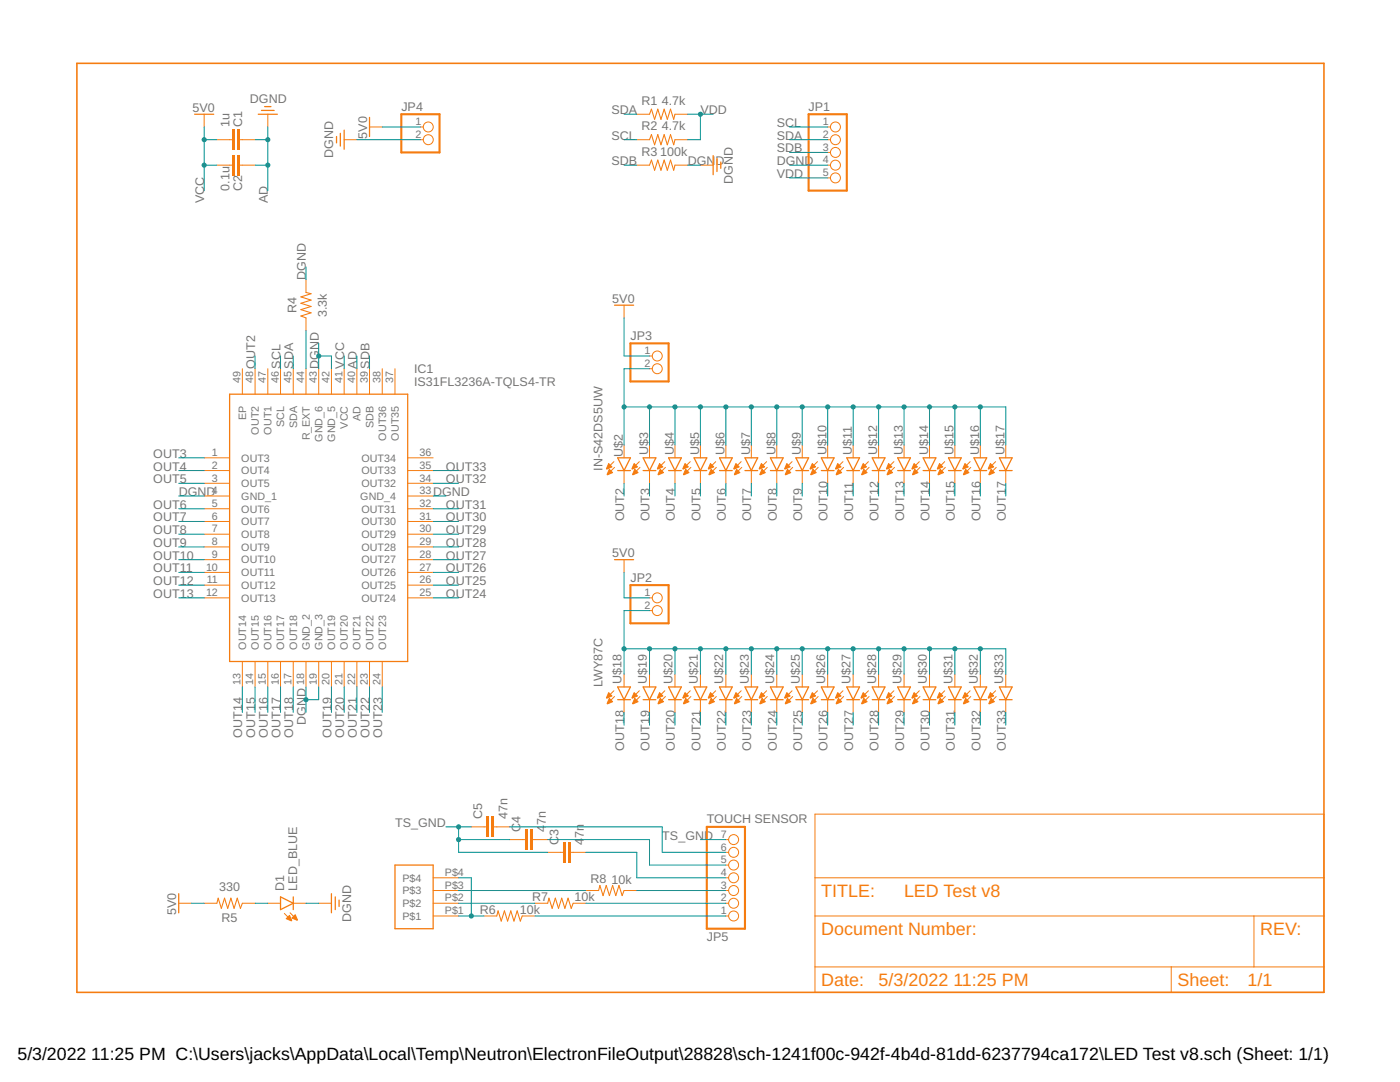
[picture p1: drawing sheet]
<svg xmlns="http://www.w3.org/2000/svg" width="279mm" height="216mm" viewBox="0 0 279 216" stroke-linecap="round" stroke-linejoin="round" font-family="sans-serif">
<path d="M38.8 22.8h3.9M51.5 22.8h3.9M52.2 22h2.5M52.8 21.3h1.3M45.8 78.7h35.6v53.3h-35.6zM78.8 172.6h7.6v12.7h-7.6z" fill="none" stroke="#f57c10" stroke-width=".25"/>
<g fill="none" stroke="#f57c10" stroke-width=".2">
<path d="M40.7 22.8v2.5M53.4 22.8v2.5M48.4 73.6v5.1M50.9 73.6v5.1M53.4 73.6v5.1M56 73.6v5.1M58.5 73.6v5.1M61.1 73.6v5.1M63.6 73.6v5.1M66.1 73.6v5.1M68.7 73.6v5.1M71.2 73.6v5.1"/>
<path d="M73.7 73.6v5.1M76.3 73.6v5.1M78.8 73.6v5.1M40.7 91.4h5.1M40.7 93.9h5.1M40.7 96.4h5.1M40.7 99h5.1M81.4 91.4h5M81.4 93.9h5M81.4 96.4h5M81.4 99h5M40.7 101.5h5.1"/>
<path d="M40.7 104.1h5.1M40.7 106.6h5.1M40.7 109.1h5.1M40.7 111.7h5.1M40.7 114.2h5.1M40.7 116.8h5.1M40.7 119.3h5.1M81.4 101.5h5M81.4 104.1h5M81.4 106.6h5M81.4 109.1h5M81.4 111.7h5"/>
<path d="M81.4 114.2h5M81.4 116.8h5M81.4 119.3h5M48.4 132v5.1M50.9 132v5.1M53.4 132v5.1M56 132v5.1M58.5 132v5.1M61.1 132v5.1M63.6 132v5.1M66.1 132v5.1M68.7 132v5.1"/>
<path d="M71.2 132v5.1M73.7 132v5.1M76.3 132v5.1M86.4 175.2h5.1M86.4 177.7h5.1M162.6 162.5h101.6v35.5h-101.6zM162.6 175.2h101.6M86.4 182.8h5.1M86.4 180.2h5.1M162.6 182.8h101.6M162.6 192.9h101.6M233.7 192.9v5.1"/>
<path d="M250.3 182.8v10.1"/>
</g>
<path d="M15.3 12.6h248.9v185.4h-248.9z" fill="none" stroke="#f57c10" stroke-width=".32"/>
<g fill="#f57c10">
<path d="M47.3 25.8h.6v4.1h-.6z" fill-rule="evenodd"/>
<path d="M46.3 25.8h.5v4.1h-.5z" fill-rule="evenodd"/>
</g>
<g fill="#f57c10">
<path d="M47.3 25.8h.6v4.1h-.6zM47.3 25.8v4.1h.6v-4.1z"/>
<path d="M46.3 25.8h.5v4.1h-.5zM46.3 25.8v4.1h.5v-4.1z"/>
</g>
<path d="M43.3 27.9h3M47.9 27.9h3" fill="none" stroke="#f57c10" stroke-width=".2"/>
<g fill="#f57c10">
<path d="M47.3 30.9h.6v4.1h-.6z" fill-rule="evenodd"/>
<path d="M46.3 30.9h.5v4.1h-.5z" fill-rule="evenodd"/>
</g>
<g fill="#f57c10">
<path d="M47.3 30.9h.6v4.1h-.6zM47.3 30.9v4.1h.6v-4.1z"/>
<path d="M46.3 30.9h.5v4.1h-.5zM46.3 30.9v4.1h.5v-4.1z"/>
</g>
<g fill="none" stroke="#f57c10" stroke-width=".2">
<path d="M43.3 33h3M47.9 33h3M68.7 27.9h2.5M73.7 25.3h2.6M83.9 25.3h.6M83.9 27.9h.6M127.1 33h2.5M127.1 27.9h2.5M127.1 22.8h2.5M134.7 33h2.5M134.7 27.9h2.5M134.7 22.8h2.5"/>
<path d="M139.8 33h2.5M165.2 33h.5M165.2 25.3h.5M165.2 27.9h.5M165.2 30.4h.5M165.2 35.5h.5M61.1 55.8v2.6M61.1 63.4v2.6M124.5 60.9v2.5M129.6 71h.6M129.6 73.6h.6M122.5 92.1l-1.4 1.4"/>
<path d="M122.6 93.3l-1.4 1.4M124.5 88.8v2.6M124.5 93.9v2.5M127.6 92.1l-1.4 1.4M127.7 93.3l-1.4 1.4M129.6 88.8v2.6M129.6 93.9v2.5M132.7 92.1l-1.4 1.4M132.8 93.3l-1.4 1.4M134.7 88.8v2.6M134.7 93.9v2.5M137.8 92.1l-1.4 1.4"/>
<path d="M137.9 93.3l-1.4 1.4M139.8 88.8v2.6M139.8 93.9v2.5M142.8 92.1l-1.4 1.4M143 93.3l-1.4 1.4M144.9 88.8v2.6M144.9 93.9v2.5M147.9 92.1l-1.4 1.4M148 93.3l-1.4 1.4M149.9 88.8v2.6M149.9 93.9v2.5M153 92.1l-1.4 1.4"/>
<path d="M153.1 93.3l-1.4 1.4M155 88.8v2.6M155 93.9v2.5M158.1 92.1l-1.4 1.4M158.2 93.3l-1.4 1.4M160.1 88.8v2.6M160.1 93.9v2.5M163.2 92.1l-1.4 1.4M163.3 93.3l-1.4 1.4M165.2 88.8v2.6M165.2 93.9v2.5M168.2 92.1l-1.4 1.4"/>
<path d="M168.4 93.3l-1.4 1.4M170.3 88.8v2.6M170.3 93.9v2.5M173.3 92.1l-1.4 1.4M173.4 93.3l-1.4 1.4M175.3 88.8v2.6M175.3 93.9v2.5M178.4 92.1l-1.4 1.4M178.5 93.3l-1.4 1.4M180.4 88.8v2.6M180.4 93.9v2.5M183.5 92.1l-1.4 1.4"/>
<path d="M183.6 93.3l-1.4 1.4M185.5 88.8v2.6M185.5 93.9v2.5M188.5 92.1l-1.3 1.4M188.7 93.3l-1.4 1.4M190.6 88.8v2.6M190.6 93.9v2.5M193.6 92.1l-1.4 1.4M193.7 93.3l-1.4 1.4M195.6 88.8v2.6M195.6 93.9v2.5M198.7 92.1l-1.4 1.4"/>
<path d="M198.8 93.3l-1.4 1.4M200.7 88.8v2.6M200.7 93.9v2.5M124.5 111.7v2.5M129.6 119.3h.6M122.5 137.8l-1.4 1.4M122.6 139l-1.4 1.4M124.5 134.5v2.6M124.5 139.6v2.6M127.6 137.8l-1.4 1.4M127.7 139l-1.4 1.4M129.6 134.5v2.6"/>
<path d="M129.6 139.6v2.6M129.6 121.8h.6M132.7 137.8l-1.4 1.4M132.8 139l-1.4 1.4M134.7 134.5v2.6M134.7 139.6v2.6M137.8 137.8l-1.4 1.4M137.9 139l-1.4 1.4M139.8 134.5v2.6M139.8 139.6v2.6M142.8 137.8l-1.4 1.4M143 139l-1.4 1.4"/>
<path d="M144.9 134.5v2.6M144.9 139.6v2.6M147.9 137.8l-1.4 1.4M148 139l-1.4 1.4M149.9 134.5v2.6M149.9 139.6v2.6M153 137.8l-1.4 1.4M153.1 139l-1.4 1.4M155 134.5v2.6M155 139.6v2.6M158.1 137.8l-1.4 1.4M158.2 139l-1.4 1.4"/>
<path d="M160.1 134.5v2.6M160.1 139.6v2.6M163.2 137.8l-1.4 1.4M163.3 139l-1.4 1.4M165.2 134.5v2.6M165.2 139.6v2.6M168.2 137.8l-1.4 1.4M168.4 139l-1.4 1.4M170.3 134.5v2.6M170.3 139.6v2.6M173.3 137.8l-1.4 1.4M173.4 139l-1.4 1.4"/>
<path d="M175.3 134.5v2.6M175.3 139.6v2.6M178.4 137.8l-1.4 1.4M178.5 139l-1.4 1.4M180.4 134.5v2.6M180.4 139.6v2.6M183.5 137.8l-1.4 1.4M183.6 139l-1.4 1.4M185.5 134.5v2.6M185.5 139.6v2.6M188.5 137.8l-1.3 1.4M188.7 139l-1.4 1.4"/>
<path d="M190.6 134.5v2.6M190.6 139.6v2.6M193.6 137.8l-1.4 1.4M193.7 139l-1.4 1.4M195.6 134.5v2.6M195.6 139.6v2.6M198.7 137.8l-1.4 1.4M198.8 139l-1.4 1.4M200.7 134.5v2.6M200.7 139.6v2.6M111.8 170.1h.6M113.9 170.1h.5"/>
<path d="M116.9 177.7h2.6M124.5 177.7h2.6M35.7 180.2h2.5M40.7 180.2h2.6M48.4 180.2h2.5M53.4 180.2h2.6M56.7 182.3l1.4 1.4M57.9 182.1l1.4 1.4M58.5 180.2h2.6M63.6 180.2h2.5M96.6 182.8h2.5M104.2 182.8h2.6"/>
<path d="M106.8 180.2h2.5M114.4 180.2h2.5"/>
<circle cx="85.5" cy="27.9" r=".99"/>
<circle cx="85.5" cy="25.3" r=".99"/>
<circle cx="166.7" cy="25.3" r=".99"/>
<circle cx="166.7" cy="27.9" r=".99"/>
<circle cx="166.7" cy="33" r=".99"/>
<circle cx="166.7" cy="35.5" r=".99"/>
<circle cx="166.7" cy="30.4" r=".99"/>
<circle cx="131.2" cy="73.6" r=".99"/>
<circle cx="131.2" cy="71" r=".99"/>
<circle cx="131.2" cy="119.3" r=".99"/>
<circle cx="131.2" cy="121.8" r=".99"/>
</g>
<path d="M129.6 22.8l.4-1 .6 2 .7-2 .6 2 .6-2 .7 2 .6-2 .7 2 .2-1M129.6 27.9l.4-1 .6 2 .7-2 .6 2 .6-2 .7 2 .6-2 .7 2 .2-1M129.6 33l.4-1.1 .6 2.1 .7-2.1 .6 2.1 .6-2.1 .7 2.1 .6-2.1 .7 2.1 .2-1M61.1 58.4l1 .2-2.1 .6 2.1 .7-2.1 .6 2.1 .7-2.1 .6 2.1 .6-2.1 .7 1.1 .3M119.5 177.7l.2-1 .7 2 .6-2 .6 2 .7-2 .6 2 .6-2 .7 2 .3-1M43.3 180.2l.2-1 .7 2.1 .6-2.1 .6 2.1 .7-2.1 .6 2.1 .6-2.1 .7 2.1 .4-1.1M99.1 182.8l.3-1 .6 2 .7-2 .6 2 .6-2 .7 2 .6-2 .6 2 .4-1M109.3 180.2l.3-1 .6 2.1 .6-2.1 .7 2.1 .6-2.1 .6 2.1 .7-2.1 .6 2.1 .4-1.1" fill="none" stroke="#f57c10" stroke-width=".21"/>
<path d="M80.1 22.8h7.6v7.6h-7.6zM161.4 22.8h7.6v15.2h-7.6zM125.8 68.5h7.6v7.6h-7.6zM125.8 116.8h7.6v7.6h-7.6z" fill="none" stroke="#f57c10" stroke-width=".42"/>
<g fill="none" stroke="#f57c10" stroke-width=".25">
<path d="M67.2 27.2v1.3M67.9 26.6v2.5M68.7 26v3.8M73.7 23.4v3.8M142.3 31.1v3.8M143.1 31.7v2.5M143.8 32.3v1.3M122.6 60.9h3.8M123.3 91.4h2.5l-1.3 2.5zM123.3 93.9h2.5M128.4 93.9h2.5M128.4 91.4h2.5l-1.3 2.5z"/>
<path d="M133.4 93.9h2.6M133.4 91.4h2.6l-1.3 2.5zM138.5 93.9h2.6M138.5 91.4h2.6l-1.3 2.5zM143.6 93.9h2.5M143.6 91.4h2.5l-1.2 2.5zM148.7 93.9h2.5M148.7 91.4h2.5l-1.3 2.5zM153.8 93.9h2.5M153.8 91.4h2.5l-1.3 2.5zM158.8 93.9h2.6M158.8 91.4h2.6l-1.3 2.5z"/>
<path d="M163.9 93.9h2.6M163.9 91.4h2.6l-1.3 2.5zM169 93.9h2.5M169 91.4h2.5l-1.2 2.5zM174.1 93.9h2.5M174.1 91.4h2.5l-1.3 2.5zM179.2 93.9h2.5M179.2 91.4h2.5l-1.3 2.5zM184.2 93.9h2.6M184.2 91.4h2.6l-1.3 2.5zM189.3 93.9h2.5M189.3 91.4h2.5l-1.2 2.5z"/>
<path d="M194.4 93.9h2.5M194.4 91.4h2.5l-1.3 2.5zM199.5 93.9h2.5M199.5 91.4h2.5l-1.3 2.5zM122.6 111.7h3.8M123.3 137.1h2.5l-1.3 2.5zM123.3 139.6h2.5M128.4 139.6h2.5M128.4 137.1h2.5l-1.3 2.5zM133.4 139.6h2.6M133.4 137.1h2.6l-1.3 2.5zM138.5 139.6h2.6"/>
<path d="M138.5 137.1h2.6l-1.3 2.5zM143.6 139.6h2.5M143.6 137.1h2.5l-1.2 2.5zM148.7 139.6h2.5M148.7 137.1h2.5l-1.3 2.5zM153.8 139.6h2.5M153.8 137.1h2.5l-1.3 2.5zM158.8 139.6h2.6M158.8 137.1h2.6l-1.3 2.5zM163.9 139.6h2.6M163.9 137.1h2.6l-1.3 2.5zM169 139.6h2.5"/>
<path d="M169 137.1h2.5l-1.2 2.5zM174.1 139.6h2.5M174.1 137.1h2.5l-1.3 2.5zM179.2 139.6h2.5M179.2 137.1h2.5l-1.3 2.5zM184.2 139.6h2.6M184.2 137.1h2.6l-1.3 2.5zM189.3 139.6h2.5M189.3 137.1h2.5l-1.2 2.5zM194.4 139.6h2.5M194.4 137.1h2.5l-1.3 2.5zM199.5 139.6h2.5"/>
<path d="M199.5 137.1h2.5l-1.3 2.5zM35.7 178.3v3.8M56 179l2.5 1.2-2.5 1.3zM58.5 179v2.5M66.1 178.3v3.8M66.9 179v2.5M67.7 179.6v1.3"/>
</g>
<g fill="#f57c10" stroke="#f57c10" stroke-width=".2">
<path d="M121.5 92.5l.6 .7-1 .4z" fill-rule="evenodd"/>
<path d="M121.6 93.6l.7 .7-1.1 .5z" fill-rule="evenodd"/>
<path d="M126.6 92.5l.6 .7-1 .4z" fill-rule="evenodd"/>
<path d="M126.7 93.6l.6 .7-1 .5z" fill-rule="evenodd"/>
<path d="M131.6 92.5l.7 .7-1 .4z" fill-rule="evenodd"/>
<path d="M131.8 93.6l.6 .7-1 .5z" fill-rule="evenodd"/>
<path d="M136.7 92.5l.7 .7-1.1 .4z" fill-rule="evenodd"/>
<path d="M136.8 93.6l.7 .7-1 .5z" fill-rule="evenodd"/>
<path d="M141.8 92.5l.7 .7-1.1 .4z" fill-rule="evenodd"/>
<path d="M141.9 93.6l.7 .7-1.1 .5z" fill-rule="evenodd"/>
<path d="M146.9 92.5l.6 .7-1 .4z" fill-rule="evenodd"/>
<path d="M147 93.6l.7 .7-1.1 .5z" fill-rule="evenodd"/>
<path d="M151.9 92.5l.7 .7-1 .4z" fill-rule="evenodd"/>
<path d="M152.1 93.6l.6 .7-1 .5z" fill-rule="evenodd"/>
<path d="M157 92.5l.7 .7-1 .4z" fill-rule="evenodd"/>
<path d="M157.2 93.6l.6 .7-1 .5z" fill-rule="evenodd"/>
<path d="M162.1 92.5l.7 .7-1.1 .4z" fill-rule="evenodd"/>
<path d="M162.2 93.6l.7 .7-1 .5z" fill-rule="evenodd"/>
<path d="M167.2 92.5l.7 .7-1.1 .4z" fill-rule="evenodd"/>
<path d="M167.3 93.6l.7 .7-1.1 .5z" fill-rule="evenodd"/>
<path d="M172.3 92.5l.6 .7-1 .4z" fill-rule="evenodd"/>
<path d="M172.4 93.6l.7 .7-1.1 .5z" fill-rule="evenodd"/>
<path d="M177.3 92.5l.7 .7-1 .4z" fill-rule="evenodd"/>
<path d="M177.5 93.6l.6 .7-1 .5z" fill-rule="evenodd"/>
<path d="M182.4 92.5l.7 .7-1.1 .4z" fill-rule="evenodd"/>
<path d="M182.5 93.6l.7 .7-1 .5z" fill-rule="evenodd"/>
<path d="M187.5 92.5l.7 .7-1.1 .4z" fill-rule="evenodd"/>
<path d="M187.6 93.6l.7 .7-1 .5z" fill-rule="evenodd"/>
<path d="M192.6 92.5l.6 .7-1 .4z" fill-rule="evenodd"/>
<path d="M192.7 93.6l.7 .7-1.1 .5z" fill-rule="evenodd"/>
<path d="M197.7 92.5l.6 .7-1 .4z" fill-rule="evenodd"/>
<path d="M197.8 93.6l.7 .7-1.1 .5z" fill-rule="evenodd"/>
<path d="M121.5 138.2l.6 .7-1 .4z" fill-rule="evenodd"/>
<path d="M121.6 139.3l.7 .7-1.1 .5z" fill-rule="evenodd"/>
<path d="M126.6 138.2l.6 .7-1 .4z" fill-rule="evenodd"/>
<path d="M126.7 139.3l.6 .7-1 .5z" fill-rule="evenodd"/>
<path d="M131.6 138.2l.7 .7-1 .4z" fill-rule="evenodd"/>
<path d="M131.8 139.3l.6 .7-1 .5z" fill-rule="evenodd"/>
<path d="M136.7 138.2l.7 .7-1.1 .4z" fill-rule="evenodd"/>
<path d="M136.8 139.3l.7 .7-1 .5z" fill-rule="evenodd"/>
<path d="M141.8 138.2l.7 .7-1.1 .4z" fill-rule="evenodd"/>
<path d="M141.9 139.3l.7 .7-1.1 .5z" fill-rule="evenodd"/>
<path d="M146.9 138.2l.6 .7-1 .4z" fill-rule="evenodd"/>
<path d="M147 139.3l.7 .7-1.1 .5z" fill-rule="evenodd"/>
<path d="M151.9 138.2l.7 .7-1 .4z" fill-rule="evenodd"/>
<path d="M152.1 139.3l.6 .7-1 .5z" fill-rule="evenodd"/>
<path d="M157 138.2l.7 .7-1 .4z" fill-rule="evenodd"/>
<path d="M157.2 139.3l.6 .7-1 .5z" fill-rule="evenodd"/>
<path d="M162.1 138.2l.7 .7-1.1 .4z" fill-rule="evenodd"/>
<path d="M162.2 139.3l.7 .7-1 .5z" fill-rule="evenodd"/>
<path d="M167.2 138.2l.7 .7-1.1 .4z" fill-rule="evenodd"/>
<path d="M167.3 139.3l.7 .7-1.1 .5z" fill-rule="evenodd"/>
<path d="M172.3 138.2l.6 .7-1 .4z" fill-rule="evenodd"/>
<path d="M172.4 139.3l.7 .7-1.1 .5z" fill-rule="evenodd"/>
<path d="M177.3 138.2l.7 .7-1 .4z" fill-rule="evenodd"/>
<path d="M177.5 139.3l.6 .7-1 .5z" fill-rule="evenodd"/>
<path d="M182.4 138.2l.7 .7-1.1 .4z" fill-rule="evenodd"/>
<path d="M182.5 139.3l.7 .7-1 .5z" fill-rule="evenodd"/>
<path d="M187.5 138.2l.7 .7-1.1 .4z" fill-rule="evenodd"/>
<path d="M187.6 139.3l.7 .7-1 .5z" fill-rule="evenodd"/>
<path d="M192.6 138.2l.6 .7-1 .4z" fill-rule="evenodd"/>
<path d="M192.7 139.3l.7 .7-1.1 .5z" fill-rule="evenodd"/>
<path d="M197.7 138.2l.6 .7-1 .4z" fill-rule="evenodd"/>
<path d="M197.8 139.3l.7 .7-1.1 .5z" fill-rule="evenodd"/>
<path d="M57.1 183.3l.7-.7 .4 1.1z" fill-rule="evenodd"/>
<path d="M58.3 183.2l.6-.7 .5 1.1z" fill-rule="evenodd"/>
</g>
<g fill="#f57c10">
<path d="M113.4 168h.5v4.1h-.5z" fill-rule="evenodd"/>
<path d="M112.4 168h.5v4.1h-.5z" fill-rule="evenodd"/>
</g>
<g fill="#f57c10">
<path d="M113.4 168h.5v4.1h-.5zM113.4 168v4.1h.5v-4.1z"/>
<path d="M112.4 168h.5v4.1h-.5zM112.4 168v4.1h.5v-4.1z"/>
</g>
<path d="M104.2 167.5h.5M106.3 167.5h.5M109.3 170.1h2.5M114.4 170.1h2.5" fill="none" stroke="#f57c10" stroke-width=".2"/>
<g fill="#f57c10">
<path d="M105.7 165.5h.6v4.1h-.6z" fill-rule="evenodd"/>
<path d="M104.7 165.5h.5v4.1h-.5z" fill-rule="evenodd"/>
</g>
<g fill="#f57c10">
<path d="M105.7 165.5h.6v4.1h-.6zM105.7 165.5v4.1h.6v-4.1z"/>
<path d="M104.7 165.5h.5v4.1h-.5zM104.7 165.5v4.1h.5v-4.1z"/>
</g>
<path d="M96.6 165h.5M98.6 165h.5M101.7 167.5h2.5M106.8 167.5h2.5" fill="none" stroke="#f57c10" stroke-width=".2"/>
<g fill="#f57c10">
<path d="M98.1 163h.5v4h-.5z" fill-rule="evenodd"/>
<path d="M97.1 163h.5v4h-.5z" fill-rule="evenodd"/>
</g>
<g fill="#f57c10">
<path d="M98.1 163h.5v4h-.5zM98.1 163v4h.5v-4z"/>
<path d="M97.1 163h.5v4h-.5zM97.1 163v4h.5v-4z"/>
</g>
<g fill="none" stroke="#f57c10" stroke-width=".2">
<path d="M94.1 165h2.5M99.1 165h2.6M144.9 177.7h.5M144.9 175.2h.5M144.9 172.6h.5M144.9 170.1h.5M144.9 167.5h.5M144.9 182.8h.5M144.9 180.2h.5"/>
<circle cx="146.4" cy="172.6" r=".99"/>
<circle cx="146.4" cy="170.1" r=".99"/>
<circle cx="146.4" cy="167.5" r=".99"/>
<circle cx="146.4" cy="177.7" r=".99"/>
<circle cx="146.4" cy="175.2" r=".99"/>
<circle cx="146.4" cy="180.2" r=".99"/>
<circle cx="146.4" cy="182.8" r=".99"/>
</g>
<path d="M141.1 165h7.6v20.3h-7.6z" fill="none" stroke="#f57c10" stroke-width=".42"/>
<path d="M40.7 25.3v12.7M40.7 27.9h2.6" fill="none" stroke="#009292" stroke-width=".2"/>
<circle cx="40.7" cy="27.9" r=".51" fill="#009292"/>
<path d="M40.2 27.9a.55 .55 0 0 1 1.1 0 .55 .55 0 0 1-1.1 0zM40.2 27.9a.55 .55 0 0 0 1.1 0 .55 .55 0 0 0-1.1 0z" fill="#009292"/>
<path d="M40.7 33h2.6" fill="none" stroke="#009292" stroke-width=".2"/>
<circle cx="40.7" cy="33" r=".51" fill="#009292"/>
<path d="M40.2 33a.55 .55 0 0 1 1.1 0 .55 .55 0 0 1-1.1 0zM40.2 33a.55 .55 0 0 0 1.1 0 .55 .55 0 0 0-1.1 0z" fill="#009292"/>
<path d="M50.9 27.9h2.5M53.4 25.3v12.7M68.7 71v2.6" fill="none" stroke="#009292" stroke-width=".2"/>
<circle cx="53.4" cy="27.9" r=".51" fill="#009292"/>
<path d="M52.9 27.9a.55 .55 0 0 1 1.1 0 .55 .55 0 0 1-1.1 0zM52.9 27.9a.55 .55 0 0 0 1.1 0 .55 .55 0 0 0-1.1 0z" fill="#009292"/>
<path d="M50.9 33h2.5" fill="none" stroke="#009292" stroke-width=".2"/>
<circle cx="53.4" cy="33" r=".51" fill="#009292"/>
<path d="M52.9 33a.55 .55 0 0 1 1.1 0 .55 .55 0 0 1-1.1 0zM52.9 33a.55 .55 0 0 0 1.1 0 .55 .55 0 0 0-1.1 0z" fill="#009292"/>
<g fill="none" stroke="#009292" stroke-width=".2">
<path d="M124.5 27.9h2.6M124.5 22.8h2.6M124.5 33h2.6M137.2 22.8h5.1M139.8 22.8v5.1h-2.6M157.6 27.9h7.6M157.6 25.3h7.6M157.6 30.4h7.6M157.6 35.5h7.6M56 71v2.6M58.5 71v2.6M71.2 71v2.6"/>
<path d="M73.7 71v2.6"/>
</g>
<circle cx="139.8" cy="22.8" r=".51" fill="#009292"/>
<path d="M139.3 22.8a.51 .51 0 0 1 1 0 .51 .51 0 0 1-1 0zM139.3 22.8a.51 .51 0 0 0 1 0 .51 .51 0 0 0-1 0z" fill="#009292"/>
<g fill="none" stroke="#009292" stroke-width=".2">
<path d="M71.2 27.9h12.7M76.3 25.3h7.6M157.6 33h7.6M61.1 53.3v2.5M50.9 71v2.6M61.1 66v7.6M63.6 71h2.5v2.6M63.6 68.5v5.1M124.5 63.4v7.6h5.1M35.7 91.4h5M35.7 93.9h5M35.7 96.4h5"/>
<path d="M86.4 93.9h5.1M86.4 96.4h5.1M124.5 96.4v2.6M129.6 96.4v2.6M134.7 96.4v2.6M139.8 96.4v2.6M144.9 96.4v2.6M149.9 96.4v2.6M155 96.4v2.6M160.1 96.4v2.6M165.2 96.4v2.6M170.3 96.4v2.6"/>
<path d="M175.3 96.4v2.6M180.4 96.4v2.6M185.5 96.4v2.6M190.6 96.4v2.6M195.6 96.4v2.6M200.7 96.4v2.6M35.7 119.3h5M35.7 101.5h5M35.7 104.1h5M35.7 106.6h5M35.7 109.1h5M35.7 111.7h5"/>
<path d="M35.7 114.2h5M35.7 116.8h5M86.4 119.3h5.1M86.4 101.5h5.1M86.4 104.1h5.1M86.4 106.6h5.1M86.4 109.1h5.1M86.4 111.7h5.1M86.4 114.2h5.1M86.4 116.8h5.1M124.5 114.2v5.1h5.1M48.4 137.1v5.1"/>
<path d="M50.9 137.1v5.1M53.4 137.1v5.1M56 137.1v5.1M58.5 137.1v5.1M66.1 137.1v5.1M68.7 137.1v5.1M71.2 137.1v5.1M73.7 137.1v5.1M76.3 137.1v5.1M124.5 142.2v2.5M129.6 142.2v2.5M134.7 142.2v2.5"/>
<path d="M139.8 142.2v2.5M144.9 142.2v2.5M149.9 142.2v2.5M155 142.2v2.5M160.1 142.2v2.5M165.2 142.2v2.5M170.3 142.2v2.5M175.3 142.2v2.5M180.4 142.2v2.5M185.5 142.2v2.5M190.6 142.2v2.5M195.6 142.2v2.5"/>
<path d="M200.7 142.2v2.5M38.2 180.2h2.5M50.9 180.2h2.5M61.1 180.2h2.5"/>
</g>
<circle cx="63.6" cy="71" r=".51" fill="#009292"/>
<path d="M63.1 71a.51 .51 0 0 1 1 0 .51 .51 0 0 1-1 0zM63.1 71a.51 .51 0 0 0 1 0 .51 .51 0 0 0-1 0z" fill="#009292"/>
<path d="M86.4 99h2.6M61.1 137.1v5.1M63.6 137.1v2.5h-2.5" fill="none" stroke="#009292" stroke-width=".2"/>
<circle cx="61.1" cy="139.6" r=".51" fill="#009292"/>
<path d="M60.6 139.6a.51 .51 0 0 1 1 0 .51 .51 0 0 1-1 0zM60.6 139.6a.51 .51 0 0 0 1 0 .51 .51 0 0 0-1 0z" fill="#009292"/>
<g fill="none" stroke="#009292" stroke-width=".2">
<path d="M137.2 33h2.6M35.7 99h5M124.5 134.5v-5h76.2v5M129.6 129.5v5M134.7 129.5v5M139.8 129.5v5M144.9 129.5v5M149.9 129.5v5M155 129.5v5M160.1 129.5v5M165.2 129.5v5M170.3 129.5v5"/>
<path d="M175.3 129.5v5M180.4 129.5v5M185.5 129.5v5M190.6 129.5v5M195.6 129.5v5"/>
</g>
<g fill="#009292">
<circle cx="129.6" cy="129.5" r=".51"/>
<circle cx="134.7" cy="129.5" r=".51"/>
<circle cx="139.8" cy="129.5" r=".51"/>
<circle cx="144.9" cy="129.5" r=".51"/>
<circle cx="149.9" cy="129.5" r=".51"/>
<circle cx="155" cy="129.5" r=".51"/>
<circle cx="160.1" cy="129.5" r=".51"/>
<circle cx="165.2" cy="129.5" r=".51"/>
<circle cx="170.3" cy="129.5" r=".51"/>
<circle cx="175.3" cy="129.5" r=".51"/>
<circle cx="180.4" cy="129.5" r=".51"/>
<circle cx="185.5" cy="129.5" r=".51"/>
<circle cx="190.6" cy="129.5" r=".51"/>
<circle cx="195.6" cy="129.5" r=".51"/>
</g>
<g fill="#009292">
<path d="M129.1 129.5a.51 .51 0 0 1 1 0 .51 .51 0 0 1-1 0zM129.1 129.5a.51 .51 0 0 0 1 0 .51 .51 0 0 0-1 0z"/>
<path d="M134.2 129.5a.51 .51 0 0 1 1 0 .51 .51 0 0 1-1 0zM134.2 129.5a.51 .51 0 0 0 1 0 .51 .51 0 0 0-1 0z"/>
<path d="M139.3 129.5a.51 .51 0 0 1 1 0 .51 .51 0 0 1-1 0zM139.3 129.5a.51 .51 0 0 0 1 0 .51 .51 0 0 0-1 0z"/>
<path d="M144.4 129.5a.51 .51 0 0 1 1 0 .51 .51 0 0 1-1 0zM144.4 129.5a.51 .51 0 0 0 1 0 .51 .51 0 0 0-1 0z"/>
<path d="M149.4 129.5a.55 .55 0 0 1 1.1 0 .55 .55 0 0 1-1.1 0zM149.4 129.5a.55 .55 0 0 0 1.1 0 .55 .55 0 0 0-1.1 0z"/>
<path d="M154.5 129.5a.51 .51 0 0 1 1 0 .51 .51 0 0 1-1 0zM154.5 129.5a.51 .51 0 0 0 1 0 .51 .51 0 0 0-1 0z"/>
<path d="M159.6 129.5a.51 .51 0 0 1 1 0 .51 .51 0 0 1-1 0zM159.6 129.5a.51 .51 0 0 0 1 0 .51 .51 0 0 0-1 0z"/>
<path d="M164.7 129.5a.51 .51 0 0 1 1 0 .51 .51 0 0 1-1 0zM164.7 129.5a.51 .51 0 0 0 1 0 .51 .51 0 0 0-1 0z"/>
<path d="M169.8 129.5a.51 .51 0 0 1 1 0 .51 .51 0 0 1-1 0zM169.8 129.5a.51 .51 0 0 0 1 0 .51 .51 0 0 0-1 0z"/>
<path d="M174.8 129.5a.55 .55 0 0 1 1.1 0 .55 .55 0 0 1-1.1 0zM174.8 129.5a.55 .55 0 0 0 1.1 0 .55 .55 0 0 0-1.1 0z"/>
<path d="M179.9 129.5a.51 .51 0 0 1 1 0 .51 .51 0 0 1-1 0zM179.9 129.5a.51 .51 0 0 0 1 0 .51 .51 0 0 0-1 0z"/>
<path d="M185 129.5a.51 .51 0 0 1 1 0 .51 .51 0 0 1-1 0zM185 129.5a.51 .51 0 0 0 1 0 .51 .51 0 0 0-1 0z"/>
<path d="M190.1 129.5a.51 .51 0 0 1 1 0 .51 .51 0 0 1-1 0zM190.1 129.5a.51 .51 0 0 0 1 0 .51 .51 0 0 0-1 0z"/>
<path d="M195.1 129.5a.55 .55 0 0 1 1.1 0 .55 .55 0 0 1-1.1 0zM195.1 129.5a.55 .55 0 0 0 1.1 0 .55 .55 0 0 0-1.1 0z"/>
</g>
<path d="M129.6 121.8h-5.1v7.7" fill="none" stroke="#009292" stroke-width=".2"/>
<circle cx="124.5" cy="129.5" r=".51" fill="#009292"/>
<path d="M124 129.5a.55 .55 0 0 1 1.1 0 .55 .55 0 0 1-1.1 0zM124 129.5a.55 .55 0 0 0 1.1 0 .55 .55 0 0 0-1.1 0z" fill="#009292"/>
<g fill="none" stroke="#009292" stroke-width=".2">
<path d="M129.6 73.6h-5.1v15.2M124.5 81.2h76.2v7.6M129.6 81.2v7.6M134.7 81.2v7.6M139.8 81.2v7.6M144.9 81.2v7.6M149.9 81.2v7.6M155 81.2v7.6M160.1 81.2v7.6M165.2 81.2v7.6M170.3 81.2v7.6M175.3 81.2v7.6"/>
<path d="M180.4 81.2v7.6M185.5 81.2v7.6M190.6 81.2v7.6M195.6 81.2v7.6"/>
</g>
<g fill="#009292">
<circle cx="124.5" cy="81.2" r=".51"/>
<circle cx="129.6" cy="81.2" r=".51"/>
<circle cx="134.7" cy="81.2" r=".51"/>
<circle cx="139.8" cy="81.2" r=".51"/>
<circle cx="144.9" cy="81.2" r=".51"/>
<circle cx="149.9" cy="81.2" r=".51"/>
<circle cx="155" cy="81.2" r=".51"/>
<circle cx="160.1" cy="81.2" r=".51"/>
<circle cx="165.2" cy="81.2" r=".51"/>
<circle cx="170.3" cy="81.2" r=".51"/>
<circle cx="175.3" cy="81.2" r=".51"/>
<circle cx="180.4" cy="81.2" r=".51"/>
<circle cx="185.5" cy="81.2" r=".51"/>
<circle cx="190.6" cy="81.2" r=".51"/>
<circle cx="195.6" cy="81.2" r=".51"/>
</g>
<g fill="#009292">
<path d="M124 81.2a.55 .55 0 0 1 1.1 0 .55 .55 0 0 1-1.1 0zM124 81.2a.55 .55 0 0 0 1.1 0 .55 .55 0 0 0-1.1 0z"/>
<path d="M129.1 81.2a.51 .51 0 0 1 1 0 .51 .51 0 0 1-1 0zM129.1 81.2a.51 .51 0 0 0 1 0 .51 .51 0 0 0-1 0z"/>
<path d="M134.2 81.2a.51 .51 0 0 1 1 0 .51 .51 0 0 1-1 0zM134.2 81.2a.51 .51 0 0 0 1 0 .51 .51 0 0 0-1 0z"/>
<path d="M139.3 81.2a.51 .51 0 0 1 1 0 .51 .51 0 0 1-1 0zM139.3 81.2a.51 .51 0 0 0 1 0 .51 .51 0 0 0-1 0z"/>
<path d="M144.4 81.2a.51 .51 0 0 1 1 0 .51 .51 0 0 1-1 0zM144.4 81.2a.51 .51 0 0 0 1 0 .51 .51 0 0 0-1 0z"/>
<path d="M149.4 81.2a.55 .55 0 0 1 1.1 0 .55 .55 0 0 1-1.1 0zM149.4 81.2a.55 .55 0 0 0 1.1 0 .55 .55 0 0 0-1.1 0z"/>
<path d="M154.5 81.2a.51 .51 0 0 1 1 0 .51 .51 0 0 1-1 0zM154.5 81.2a.51 .51 0 0 0 1 0 .51 .51 0 0 0-1 0z"/>
<path d="M159.6 81.2a.51 .51 0 0 1 1 0 .51 .51 0 0 1-1 0zM159.6 81.2a.51 .51 0 0 0 1 0 .51 .51 0 0 0-1 0z"/>
<path d="M164.7 81.2a.51 .51 0 0 1 1 0 .51 .51 0 0 1-1 0zM164.7 81.2a.51 .51 0 0 0 1 0 .51 .51 0 0 0-1 0z"/>
<path d="M169.8 81.2a.51 .51 0 0 1 1 0 .51 .51 0 0 1-1 0zM169.8 81.2a.51 .51 0 0 0 1 0 .51 .51 0 0 0-1 0z"/>
<path d="M174.8 81.2a.55 .55 0 0 1 1.1 0 .55 .55 0 0 1-1.1 0zM174.8 81.2a.55 .55 0 0 0 1.1 0 .55 .55 0 0 0-1.1 0z"/>
<path d="M179.9 81.2a.51 .51 0 0 1 1 0 .51 .51 0 0 1-1 0zM179.9 81.2a.51 .51 0 0 0 1 0 .51 .51 0 0 0-1 0z"/>
<path d="M185 81.2a.51 .51 0 0 1 1 0 .51 .51 0 0 1-1 0zM185 81.2a.51 .51 0 0 0 1 0 .51 .51 0 0 0-1 0z"/>
<path d="M190.1 81.2a.51 .51 0 0 1 1 0 .51 .51 0 0 1-1 0zM190.1 81.2a.51 .51 0 0 0 1 0 .51 .51 0 0 0-1 0z"/>
<path d="M195.1 81.2a.55 .55 0 0 1 1.1 0 .55 .55 0 0 1-1.1 0zM195.1 81.2a.55 .55 0 0 0 1.1 0 .55 .55 0 0 0-1.1 0z"/>
</g>
<path d="M91.5 175.2h2.6v7.6M91.5 182.8h5.1" fill="none" stroke="#009292" stroke-width=".2"/>
<circle cx="94.1" cy="182.8" r=".51" fill="#009292"/>
<path d="M93.6 182.8a.51 .51 0 0 1 1 0 .51 .51 0 0 1-1 0zM93.6 182.8a.51 .51 0 0 0 1 0 .51 .51 0 0 0-1 0z" fill="#009292"/>
<path d="M89 165h5.1M91.5 177.7h25.4M91.5 165v2.5h10.2M101.7 165h30.5v5.1h12.7M109.3 167.5h20.3v5.1h15.3M116.9 170.1h10.2v5.1h17.8M127.1 177.7h17.8M139.8 167.5h5.1M91.5 180.2h15.3M106.8 182.8h38.1M116.9 180.2h28" fill="none" stroke="#009292" stroke-width=".2"/>
<circle cx="91.5" cy="165" r=".51" fill="#009292"/>
<path d="M91 165a.51 .51 0 0 1 1 0 .51 .51 0 0 1-1 0zM91 165a.51 .51 0 0 0 1 0 .51 .51 0 0 0-1 0z" fill="#009292"/>
<path d="M91.5 167.5v2.6h17.8" fill="none" stroke="#009292" stroke-width=".2"/>
<circle cx="91.5" cy="167.5" r=".51" fill="#009292"/>
<path d="M91 167.5a.51 .51 0 0 1 1 0 .51 .51 0 0 1-1 0zM91 167.5a.51 .51 0 0 0 1 0 .51 .51 0 0 0-1 0z" fill="#009292"/>
<g font-size="3.6" fill="#f57c10">
<text x="163.9" y="179">TITLE:</text>
<text x="180.4" y="179">LED Test v8</text>
<text x="163.9" y="186.6">Document Number:</text>
<text x="251.5" y="186.6">REV:</text>
<text x="163.9" y="196.7">Date:</text>
<text x="175.3" y="196.7">5/3/2022</text>
<text x="190.3" y="196.7">11:25 PM</text>
<text x="235" y="196.7">Sheet:</text>
<text x="249" y="196.7">1/1</text>
</g>
<g font-size="3.5">
<text x="3.5" y="211.4">5/3/2022</text>
<text x="18.2" y="211.4">11:25 PM C:\Users\jacks\AppData\Local\Temp\Neutron\ElectronFileOutput\28828\sch-1241f00c-942f-4b4d-81dd-6237794ca172\LED Test v8.sch (Sheet: 1/1)</text>
</g>
<g font-size="2.5" fill="#757575">
<text x="38.4" y="22.3">5V0</text>
<text x="49.9" y="20.6">DGND</text>
<text x="80.1" y="22.2">JP4</text>
<text x="122" y="22.8">SDA</text>
<text x="128" y="20.9">R1</text>
<text x="132.1" y="20.9">4.7k</text>
<text x="139.8" y="22.8">VDD</text>
<text x="161.4" y="22.2">JP1</text>
<text x="45.8" y="25.3" transform="rotate(-90 45.8 25.3)">1u</text>
<text x="48.4" y="25.3" transform="rotate(-90 48.4 25.3)">C1</text>
<text x="73.2" y="27.7" transform="rotate(-90 73.2 27.7)">5V0</text>
<text x="122" y="27.9">SCL</text>
<text x="128" y="26">R2</text>
<text x="132.1" y="26">4.7k</text>
<text x="155" y="27.9">SDA</text>
<text x="155" y="25.3">SCL</text>
<text x="66.5" y="31.4" transform="rotate(-90 66.5 31.4)">DGND</text>
<text x="122" y="33">SDB</text>
<text x="128" y="31.1">R3</text>
<text x="131.7" y="31.1">100k</text>
<text x="137.2" y="33">DGN</text>
<text x="142.8" y="33">D</text>
<text x="155" y="30.4">SDB</text>
<text x="155" y="35.5">VDD</text>
<text x="155" y="33">DGND</text>
<text x="40.7" y="40.6" transform="rotate(-90 40.7 40.6)">VCC</text>
<text x="45.8" y="38" transform="rotate(-90 45.8 38)">0.1u</text>
<text x="48.4" y="38" transform="rotate(-90 48.4 38)">C2</text>
<text x="53.4" y="40.6" transform="rotate(-90 53.4 40.6)">AD</text>
<text x="146.3" y="36.7" transform="rotate(-90 146.3 36.7)">DGND</text>
<text x="61.1" y="55.8" transform="rotate(-90 61.1 55.8)">DGND</text>
<text x="59.2" y="62.5" transform="rotate(-90 59.2 62.5)">R4</text>
<text x="65.2" y="63.3" transform="rotate(-90 65.2 63.3)">3.3k</text>
<text x="122.2" y="60.4">5V0</text>
<text x="125.8" y="67.9">JP3</text>
<text x="50.9" y="73.6" transform="rotate(-90 50.9 73.6)">OUT2</text>
<text x="56" y="73.6" transform="rotate(-90 56 73.6)">SCL</text>
<text x="58.5" y="73.6" transform="rotate(-90 58.5 73.6)">SDA</text>
<text x="63.6" y="73.6" transform="rotate(-90 63.6 73.6)">DGND</text>
<text x="68.7" y="73.6" transform="rotate(-90 68.7 73.6)">VCC</text>
<text x="71.2" y="73.6" transform="rotate(-90 71.2 73.6)">AD</text>
<text x="73.8" y="73.6" transform="rotate(-90 73.8 73.6)">SDB</text>
<text x="82.6" y="77">IS31FL3236A-TQLS4-TR</text>
<text x="82.6" y="74.5">IC1</text>
<text x="30.6" y="91.4">OUT3</text>
<text x="30.6" y="93.9">OUT4</text>
<text x="89" y="93.9">OUT33</text>
<text x="120.2" y="93.9" transform="rotate(-90 120.2 93.9)">IN-S42DS5UW</text>
<text x="124.3" y="91.1" transform="rotate(-90 124.3 91.1)">U$2</text>
<text x="129.4" y="90.9" transform="rotate(-90 129.4 90.9)">U$3</text>
<text x="134.4" y="90.9" transform="rotate(-90 134.4 90.9)">U$4</text>
<text x="139.5" y="90.9" transform="rotate(-90 139.5 90.9)">U$5</text>
<text x="144.6" y="90.9" transform="rotate(-90 144.6 90.9)">U$6</text>
<text x="149.7" y="90.9" transform="rotate(-90 149.7 90.9)">U$7</text>
<text x="154.8" y="90.9" transform="rotate(-90 154.8 90.9)">U$8</text>
<text x="159.8" y="90.9" transform="rotate(-90 159.8 90.9)">U$9</text>
<text x="164.9" y="90.9" transform="rotate(-90 164.9 90.9)">U$10</text>
<text x="170" y="90.9" transform="rotate(-90 170 90.9)">U$11</text>
<text x="175.1" y="90.9" transform="rotate(-90 175.1 90.9)">U$12</text>
<text x="180.2" y="90.9" transform="rotate(-90 180.2 90.9)">U$13</text>
<text x="185.2" y="90.9" transform="rotate(-90 185.2 90.9)">U$14</text>
<text x="190.3" y="90.9" transform="rotate(-90 190.3 90.9)">U$15</text>
<text x="195.4" y="90.9" transform="rotate(-90 195.4 90.9)">U$16</text>
<text x="200.5" y="90.9" transform="rotate(-90 200.5 90.9)">U$17</text>
<text x="30.6" y="96.4">OUT5</text>
<text x="30.6" y="101.5">OUT6</text>
<text x="35.7" y="99">DGND</text>
<text x="86.5" y="99">DGND</text>
<text x="89" y="101.5">OUT31</text>
<text x="89" y="96.4">OUT32</text>
<text x="30.6" y="104.1">OUT7</text>
<text x="30.6" y="106.6">OUT8</text>
<text x="89" y="106.6">OUT29</text>
<text x="89" y="104.1">OUT30</text>
<text x="124.5" y="104.1" transform="rotate(-90 124.5 104.1)">OUT2</text>
<text x="129.6" y="104.1" transform="rotate(-90 129.6 104.1)">OUT3</text>
<text x="134.7" y="104.1" transform="rotate(-90 134.7 104.1)">OUT4</text>
<text x="139.8" y="104.1" transform="rotate(-90 139.8 104.1)">OUT5</text>
<text x="144.9" y="104.1" transform="rotate(-90 144.9 104.1)">OUT6</text>
<text x="149.9" y="104.1" transform="rotate(-90 149.9 104.1)">OUT7</text>
<text x="155" y="104.1" transform="rotate(-90 155 104.1)">OUT8</text>
<text x="160.1" y="104.1" transform="rotate(-90 160.1 104.1)">OUT9</text>
<text x="165.2" y="104.1" transform="rotate(-90 165.2 104.1)">OUT10</text>
<text x="170.3" y="104.1" transform="rotate(-90 170.3 104.1)">OUT11</text>
<text x="175.3" y="104.1" transform="rotate(-90 175.3 104.1)">OUT12</text>
<text x="180.4" y="104.1" transform="rotate(-90 180.4 104.1)">OUT13</text>
<text x="185.5" y="104.1" transform="rotate(-90 185.5 104.1)">OUT14</text>
<text x="190.6" y="104.1" transform="rotate(-90 190.6 104.1)">OUT15</text>
<text x="195.7" y="104.1" transform="rotate(-90 195.7 104.1)">OUT16</text>
<text x="200.7" y="104.1" transform="rotate(-90 200.7 104.1)">OUT17</text>
<text x="30.6" y="109.1">OUT9</text>
<text x="30.6" y="111.7">OUT10</text>
<text x="89" y="111.7">OUT27</text>
<text x="89" y="109.1">OUT28</text>
<text x="122.2" y="111.2">5V0</text>
<text x="30.6" y="114.2">OUT11</text>
<text x="30.6" y="116.8">OUT12</text>
<text x="30.6" y="119.3">OUT13</text>
<text x="89" y="119.3">OUT24</text>
<text x="89" y="114.2">OUT26</text>
<text x="89" y="116.8">OUT25</text>
<text x="125.8" y="116.1">JP2</text>
<text x="120.2" y="137.1" transform="rotate(-90 120.2 137.1)">LWY87C</text>
<text x="124" y="136.6" transform="rotate(-90 124 136.6)">U$18</text>
<text x="129.1" y="136.6" transform="rotate(-90 129.1 136.6)">U$19</text>
<text x="134.2" y="136.6" transform="rotate(-90 134.2 136.6)">U$20</text>
<text x="139.3" y="136.6" transform="rotate(-90 139.3 136.6)">U$21</text>
<text x="144.4" y="136.6" transform="rotate(-90 144.4 136.6)">U$22</text>
<text x="149.4" y="136.6" transform="rotate(-90 149.4 136.6)">U$23</text>
<text x="154.5" y="136.6" transform="rotate(-90 154.5 136.6)">U$24</text>
<text x="159.6" y="136.6" transform="rotate(-90 159.6 136.6)">U$25</text>
<text x="164.7" y="136.6" transform="rotate(-90 164.7 136.6)">U$26</text>
<text x="169.7" y="136.6" transform="rotate(-90 169.7 136.6)">U$27</text>
<text x="174.8" y="136.6" transform="rotate(-90 174.8 136.6)">U$28</text>
<text x="179.9" y="136.6" transform="rotate(-90 179.9 136.6)">U$29</text>
<text x="185" y="136.6" transform="rotate(-90 185 136.6)">U$30</text>
<text x="190.1" y="136.6" transform="rotate(-90 190.1 136.6)">U$31</text>
<text x="195.1" y="136.6" transform="rotate(-90 195.1 136.6)">U$32</text>
<text x="200.2" y="136.6" transform="rotate(-90 200.2 136.6)">U$33</text>
<text x="48.4" y="147.2" transform="rotate(-90 48.4 147.2)">OUT14</text>
<text x="50.9" y="147.2" transform="rotate(-90 50.9 147.2)">OUT15</text>
<text x="53.4" y="147.2" transform="rotate(-90 53.4 147.2)">OUT16</text>
<text x="56" y="147.2" transform="rotate(-90 56 147.2)">OUT17</text>
<text x="58.5" y="147.2" transform="rotate(-90 58.5 147.2)">OUT18</text>
<text x="61.1" y="144.7" transform="rotate(-90 61.1 144.7)">DGND</text>
<text x="66.1" y="147.2" transform="rotate(-90 66.1 147.2)">OUT19</text>
<text x="68.7" y="147.2" transform="rotate(-90 68.7 147.2)">OUT20</text>
<text x="71.2" y="147.2" transform="rotate(-90 71.2 147.2)">OUT21</text>
<text x="73.8" y="147.2" transform="rotate(-90 73.8 147.2)">OUT22</text>
<text x="76.3" y="147.2" transform="rotate(-90 76.3 147.2)">OUT23</text>
<text x="124.5" y="149.8" transform="rotate(-90 124.5 149.8)">OUT18</text>
<text x="129.6" y="149.8" transform="rotate(-90 129.6 149.8)">OUT19</text>
<text x="134.7" y="149.8" transform="rotate(-90 134.7 149.8)">OUT20</text>
<text x="139.8" y="149.8" transform="rotate(-90 139.8 149.8)">OUT21</text>
<text x="144.9" y="149.8" transform="rotate(-90 144.9 149.8)">OUT22</text>
<text x="149.9" y="149.8" transform="rotate(-90 149.9 149.8)">OUT23</text>
<text x="155" y="149.8" transform="rotate(-90 155 149.8)">OUT24</text>
<text x="160.1" y="149.8" transform="rotate(-90 160.1 149.8)">OUT25</text>
<text x="165.2" y="149.8" transform="rotate(-90 165.2 149.8)">OUT26</text>
<text x="170.3" y="149.8" transform="rotate(-90 170.3 149.8)">OUT27</text>
<text x="175.3" y="149.8" transform="rotate(-90 175.3 149.8)">OUT28</text>
<text x="180.4" y="149.8" transform="rotate(-90 180.4 149.8)">OUT29</text>
<text x="185.5" y="149.8" transform="rotate(-90 185.5 149.8)">OUT30</text>
<text x="190.6" y="149.8" transform="rotate(-90 190.6 149.8)">OUT31</text>
<text x="195.7" y="149.8" transform="rotate(-90 195.7 149.8)">OUT32</text>
<text x="200.7" y="149.8" transform="rotate(-90 200.7 149.8)">OUT33</text>
<text x="78.8" y="165">TS_GND</text>
<text x="96.2" y="163.5" transform="rotate(-90 96.2 163.5)">C5</text>
<text x="101.3" y="163.5" transform="rotate(-90 101.3 163.5)">47n</text>
<text x="103.8" y="166" transform="rotate(-90 103.8 166)">C4</text>
<text x="108.9" y="166" transform="rotate(-90 108.9 166)">4</text>
<text x="108.9" y="164.6" transform="rotate(-90 108.9 164.6)">7n</text>
<text x="116.5" y="167.2" transform="rotate(-90 116.5 167.2)">7n</text>
<text x="132.2" y="167.5">TS_GND</text>
<text x="141.1" y="164.2">TOUCH SENSOR</text>
<text x="111.5" y="168.6" transform="rotate(-90 111.5 168.6)">C3</text>
<text x="116.5" y="168.6" transform="rotate(-90 116.5 168.6)">4</text>
<text x="43.7" y="177.8">330</text>
<text x="56.7" y="177.7" transform="rotate(-90 56.7 177.7)">D1</text>
<text x="59.3" y="177.7" transform="rotate(-90 59.3 177.7)">LED_BLUE</text>
<text x="106.2" y="179.8">R7</text>
<text x="114.6" y="179.9">10k</text>
<text x="117.9" y="176.3">R8</text>
<text x="122" y="176.3">10k</text>
<text x="35.2" y="182.6" transform="rotate(-90 35.2 182.6)">5V0</text>
<text x="44.2" y="183.9">R5</text>
<text x="70.1" y="184" transform="rotate(-90 70.1 184)">DGND</text>
<text x="95.8" y="182.4">R6</text>
<text x="103.7" y="182.4">10k</text>
<text x="141.1" y="187.7">JP5</text>
</g>
<g font-size="2.1" fill="#757575">
<text x="82.9" y="25">1</text>
<text x="82.9" y="27.5">2</text>
<text x="164.2" y="25">1</text>
<text x="164.2" y="27.5">2</text>
<text x="164.2" y="30.1">3</text>
<text x="164.2" y="32.6">4</text>
<text x="164.2" y="35.1">5</text>
<text x="128.6" y="70.7">1</text>
<text x="48" y="76.3" transform="rotate(-90 48 76.3)">49</text>
<text x="50.5" y="76.3" transform="rotate(-90 50.5 76.3)">48</text>
<text x="53.1" y="76.3" transform="rotate(-90 53.1 76.3)">47</text>
<text x="55.6" y="76.3" transform="rotate(-90 55.6 76.3)">46</text>
<text x="58.2" y="76.3" transform="rotate(-90 58.2 76.3)">45</text>
<text x="60.7" y="76.3" transform="rotate(-90 60.7 76.3)">44</text>
<text x="63.2" y="76.3" transform="rotate(-90 63.2 76.3)">43</text>
<text x="65.8" y="76.3" transform="rotate(-90 65.8 76.3)">42</text>
<text x="68.3" y="76.3" transform="rotate(-90 68.3 76.3)">41</text>
<text x="70.9" y="76.3" transform="rotate(-90 70.9 76.3)">40</text>
<text x="73.4" y="76.3" transform="rotate(-90 73.4 76.3)">39</text>
<text x="75.9" y="76.3" transform="rotate(-90 75.9 76.3)">38</text>
<text x="78.5" y="76.3" transform="rotate(-90 78.5 76.3)">37</text>
<text x="128.6" y="73.2">2</text>
<text x="49.1" y="83.8" transform="rotate(-90 49.1 83.8)">EP</text>
<text x="72" y="84" transform="rotate(-90 72 84)">AD</text>
<text x="51.7" y="86.7" transform="rotate(-90 51.7 86.7)">OUT2</text>
<text x="54.2" y="86.7" transform="rotate(-90 54.2 86.7)">OUT1</text>
<text x="56.7" y="85.1" transform="rotate(-90 56.7 85.1)">SCL</text>
<text x="59.3" y="85.4" transform="rotate(-90 59.3 85.4)">SDA</text>
<text x="61.8" y="87.9" transform="rotate(-90 61.8 87.9)">R_EXT</text>
<text x="64.4" y="88.1" transform="rotate(-90 64.4 88.1)">GND_6</text>
<text x="66.9" y="88.1" transform="rotate(-90 66.9 88.1)">GND_5</text>
<text x="69.4" y="85.5" transform="rotate(-90 69.4 85.5)">VCC</text>
<text x="74.5" y="85.4" transform="rotate(-90 74.5 85.4)">SDB</text>
<text x="77.1" y="87.9" transform="rotate(-90 77.1 87.9)">OUT36</text>
<text x="79.6" y="87.9" transform="rotate(-90 79.6 87.9)">OUT35</text>
<text x="42.3" y="91">1</text>
<text x="42.3" y="93.5">2</text>
<text x="48.2" y="92.1">OUT3</text>
<text x="48.2" y="94.7">OUT4</text>
<text x="72.1" y="92.1">OUT34</text>
<text x="72.1" y="94.7">OUT33</text>
<text x="83.7" y="91">36</text>
<text x="83.7" y="93.5">35</text>
<text x="42.3" y="96.1">3</text>
<text x="42.3" y="98.6">4</text>
<text x="42.3" y="101.2">5</text>
<text x="48.2" y="97.2">OUT5</text>
<text x="48.2" y="99.7">GND_1</text>
<text x="71.9" y="99.7">GND_4</text>
<text x="72.1" y="97.2">OUT32</text>
<text x="83.7" y="96.1">34</text>
<text x="83.7" y="98.6">33</text>
<text x="83.7" y="101.2">32</text>
<text x="42.3" y="103.7">6</text>
<text x="42.3" y="106.2">7</text>
<text x="48.2" y="102.3">OUT6</text>
<text x="48.2" y="104.8">OUT7</text>
<text x="48.2" y="107.4">OUT8</text>
<text x="72.1" y="102.3">OUT31</text>
<text x="72.1" y="104.8">OUT30</text>
<text x="72.1" y="107.4">OUT29</text>
<text x="83.7" y="103.7">31</text>
<text x="83.7" y="106.2">30</text>
<text x="41.1" y="113.9">10</text>
<text x="42.3" y="108.8">8</text>
<text x="42.3" y="111.3">9</text>
<text x="48.2" y="109.9">OUT9</text>
<text x="48.2" y="112.4">OUT10</text>
<text x="72.1" y="109.9">OUT28</text>
<text x="72.1" y="112.4">OUT27</text>
<text x="83.7" y="108.8">29</text>
<text x="83.7" y="111.3">28</text>
<text x="83.7" y="113.9">27</text>
<text x="41.1" y="118.9">12</text>
<text x="41.3" y="116.4">11</text>
<text x="48.2" y="115">OUT11</text>
<text x="48.2" y="117.5">OUT12</text>
<text x="72.1" y="115">OUT26</text>
<text x="72.1" y="117.5">OUT25</text>
<text x="83.7" y="116.4">26</text>
<text x="83.7" y="118.9">25</text>
<text x="128.6" y="118.9">1</text>
<text x="48.2" y="120.1">OUT13</text>
<text x="72.1" y="120.1">OUT24</text>
<text x="128.6" y="121.5">2</text>
<text x="49.1" y="129.7" transform="rotate(-90 49.1 129.7)">OUT14</text>
<text x="51.7" y="129.7" transform="rotate(-90 51.7 129.7)">OUT15</text>
<text x="54.2" y="129.7" transform="rotate(-90 54.2 129.7)">OUT16</text>
<text x="56.7" y="129.7" transform="rotate(-90 56.7 129.7)">OUT17</text>
<text x="59.3" y="129.7" transform="rotate(-90 59.3 129.7)">OUT18</text>
<text x="61.8" y="129.7" transform="rotate(-90 61.8 129.7)">GND_2</text>
<text x="64.4" y="129.7" transform="rotate(-90 64.4 129.7)">GND_3</text>
<text x="66.9" y="129.7" transform="rotate(-90 66.9 129.7)">OUT19</text>
<text x="69.4" y="129.7" transform="rotate(-90 69.4 129.7)">OUT20</text>
<text x="72" y="129.7" transform="rotate(-90 72 129.7)">OUT21</text>
<text x="74.5" y="129.7" transform="rotate(-90 74.5 129.7)">OUT22</text>
<text x="77.1" y="129.7" transform="rotate(-90 77.1 129.7)">OUT23</text>
<text x="48" y="136.7" transform="rotate(-90 48 136.7)">13</text>
<text x="50.5" y="136.7" transform="rotate(-90 50.5 136.7)">14</text>
<text x="53.1" y="136.7" transform="rotate(-90 53.1 136.7)">15</text>
<text x="55.6" y="136.7" transform="rotate(-90 55.6 136.7)">16</text>
<text x="58.2" y="136.7" transform="rotate(-90 58.2 136.7)">17</text>
<text x="60.7" y="136.7" transform="rotate(-90 60.7 136.7)">18</text>
<text x="63.2" y="136.7" transform="rotate(-90 63.2 136.7)">19</text>
<text x="65.8" y="136.7" transform="rotate(-90 65.8 136.7)">20</text>
<text x="68.3" y="136.7" transform="rotate(-90 68.3 136.7)">21</text>
<text x="70.9" y="136.7" transform="rotate(-90 70.9 136.7)">22</text>
<text x="73.4" y="136.7" transform="rotate(-90 73.4 136.7)">23</text>
<text x="75.9" y="136.7" transform="rotate(-90 75.9 136.7)">24</text>
<text x="143.9" y="167.2">7</text>
<text x="143.9" y="172.3">5</text>
<text x="143.9" y="169.7">6</text>
<text x="80.3" y="178.5">P$3</text>
<text x="80.3" y="175.9">P$4</text>
<text x="88.8" y="179.9">P$2</text>
<text x="88.8" y="177.3">P$3</text>
<text x="88.8" y="174.8">P$4</text>
<text x="143.9" y="179.9">2</text>
<text x="143.9" y="177.3">3</text>
<text x="143.9" y="174.8">4</text>
<text x="80.3" y="183.5">P$1</text>
<text x="80.3" y="181">P$2</text>
<text x="88.8" y="182.4">P$1</text>
<text x="143.9" y="182.4">1</text>
</g>
</svg>
